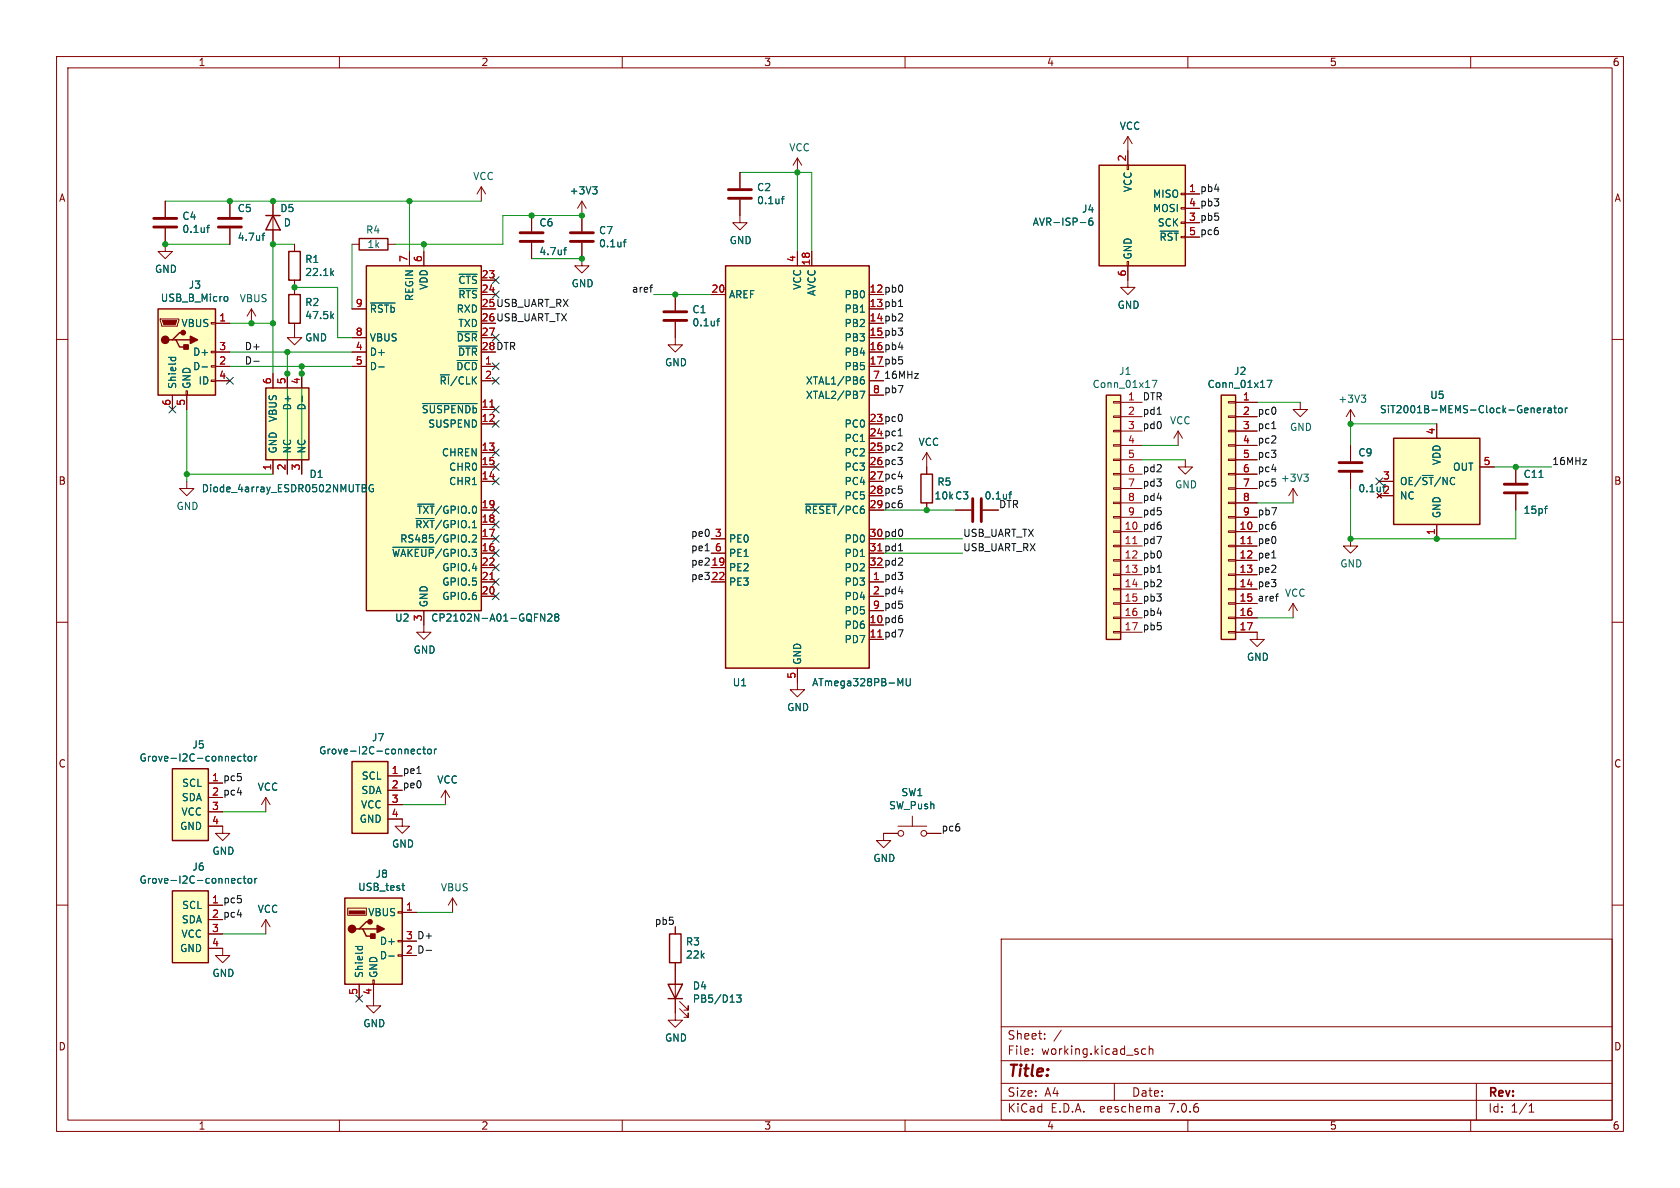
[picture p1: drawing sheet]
<svg xmlns="http://www.w3.org/2000/svg" width="297mm" height="210mm" viewBox="0 0 297 210" stroke-linecap="round" stroke-linejoin="round" font-family="sans-serif">
<g fill="none" stroke="#840000" stroke-width=".18">
<path d="M10 10h277v190h-277zM12 12h273v186h-273zM60 10v2M110 10v2M160 10v2M210 10v2M260 10v2M29.2 35.6v2.8M40.6 35.6v2.8M48.3 35.6v7.6M85.1 33l-.8 1.3M85.1 33v2.6"/>
<path d="M85.1 33l.8 1.3M94 38.1v2.8M102.9 35.6l-.8 1.2M102.9 35.6v5.3M102.9 35.6l.7 1.2M130.8 35.3v4.1h1.3l-1.3 1.2-1.3-1.2h1.3M130.8 30.5v2.8M141 27.9v2.6M141 27.9l-.8 1.3M141 27.9l.7 1.3M199.3 29.2h.2v.8h-.2zM199.4 24.1l-.8 1.3"/>
<path d="M199.4 24.1v5.1M199.4 24.1l.8 1.3M208.8 39.2h.7v.3h-.7zM208.8 36.7h.7v.3h-.7zM208.8 34.2h.7v.2h-.7zM209.5 34.3h2.6M209.5 39.4h2.6M10 60h2M28.3 56.4h3.3v.2l-.2 1.1h-2.8zM29.2 40.4v4.1h1.3l-1.3 1.2-1.3-1.2h1.3M37.3 57h.8v.3h-.8zM38.1 57.2h2.5"/>
<path d="M40.6 40.4v2.8M44.4 54.6l-.7 1.3M44.4 54.6v2.6M44.4 54.6l.8 1.3M52.1 57.2v2.5h1.2l-1.2 1.3-1.3-1.3h1.3M52.1 43.2v1.3M52.1 49.5v2.6M62.2 43.2h1.3M62.2 59.7h2.6M62.2 54.6h2.6M68.6 43.2h1.2M72.4 44.5v2.5"/>
<path d="M74.9 44.5v2.5M85.1 52.1h2.5M85.1 49.5h2.5M85.1 59.7h2.5M94 42.9v2.8M102.9 42.9v4.1h1.2l-1.2 1.3-1.3-1.3h1.3M119.4 56.9v4.1h1.2l-1.2 1.2-1.3-1.2h1.3M119.4 52.1v2.8M125.7 52.1h2.6M141 44.5v2.5M143.5 44.5v2.5M199.3 46.2h.2v.8h-.2z"/>
<path d="M199.4 47v3.8h1.3l-1.3 1.3-1.3-1.3h1.3M209.5 41.9h2.6M285 60h2M30.5 69.9v2.5M32.9 69.1h.2v.8h-.2zM33 69.9v2.5M37.3 67.2h.8v.2h-.8zM37.3 64.6h.8v.3h-.8zM37.3 62.1h.8v.3h-.8zM38.1 64.8h2.5M38.1 62.2h2.5M38.1 67.3h2.5"/>
<path d="M48.3 66v2.6M50.8 66v2.6M53.3 66v2.6M62.2 64.8h2.6M62.2 62.2h2.6M85.1 64.8h2.5M85.1 67.3h2.5M85.1 72.4h2.5M85.1 74.9h2.5M153.7 67.3h2.5M153.7 69.9h2.5M196.8 78.6h1.3v.3h-1.3z"/>
<path d="M196.8 76.1h1.3v.2h-1.3zM196.8 73.5h1.3v.3h-1.3zM196.8 71h1.3v.2h-1.3zM198.1 71.1h3.8M198.1 73.7h3.8M198.1 76.2h3.8M198.1 78.7h3.8M208.3 76.2l-.8 1.3M208.3 76.2v2.5M208.3 76.2l.7 1.3M217.2 78.6h1.2v.3h-1.2zM217.2 76.1h1.2v.2h-1.2z"/>
<path d="M217.2 73.5h1.2v.3h-1.2zM217.2 71h1.2v.2h-1.2zM218.4 71.1h3.8M218.4 73.7h3.8M218.4 76.2h3.8M218.4 78.7h3.8M229.9 71.1v1.3h1.2l-1.2 1.3-1.3-1.3h1.3M238.8 72.4v2.5M238.8 78.7v2.8M238.8 72.4l-.8 1.3M238.8 72.4l.7 1.3M254 74.9v2.6"/>
<path d="M33 85.1v1.3h1.3l-1.3 1.2-1.3-1.2h1.3M48.3 81.3v2.5M50.8 81.3v2.5M53.3 81.3v2.5M85.1 90.2h2.5M85.1 95.3h2.5M85.1 97.8h2.5M85.1 80h2.5M85.1 85.1h2.5M85.1 82.6h2.5M85.1 92.7h2.5M125.7 95.3h2.6"/>
<path d="M125.7 97.8h2.6M163.8 80v3.8M163.8 88.9v1.3M163.8 80l-.7 1.3M163.8 80l.8 1.3M168.9 90.2h2.8M173.7 90.2h2.8M196.8 98.9h1.3v.3h-1.3zM196.8 96.4h1.3v.2h-1.3zM196.8 93.9h1.3v.2h-1.3zM196.8 91.3h1.3v.3h-1.3zM196.8 88.8h1.3v.2h-1.3z"/>
<path d="M196.8 86.2h1.3v.3h-1.3zM196.8 83.7h1.3v.2h-1.3zM196.8 81.2h1.3v.2h-1.3zM198.1 94h3.8M198.1 96.5h3.8M198.1 99.1h3.8M198.1 81.3h3.8M198.1 83.8h3.8M198.1 86.4h3.8M198.1 88.9h3.8M198.1 91.4h3.8M209.5 81.3v1.3h1.3l-1.3 1.2-1.2-1.2h1.2"/>
<path d="M217.2 98.9h1.2v.3h-1.2zM217.2 96.4h1.2v.2h-1.2zM217.2 93.9h1.2v.2h-1.2zM217.2 91.3h1.2v.3h-1.2zM217.2 88.8h1.2v.2h-1.2zM217.2 86.2h1.2v.3h-1.2zM217.2 83.7h1.2v.2h-1.2zM217.2 81.2h1.2v.2h-1.2zM218.4 94h3.8M218.4 96.5h3.8M218.4 99.1h3.8M218.4 81.3h3.8"/>
<path d="M218.4 83.8h3.8M218.4 86.4h3.8M218.4 88.9h3.8M218.4 91.4h3.8M228.6 86.4v2.5M228.6 86.4l-.8 1.2M228.6 86.4l.8 1.2M238.8 95.3v1.2h1.2l-1.2 1.3-1.3-1.3h1.3M238.8 83.6v2.8M243.5 87.2l.7 .8M243.8 85.1h2.6M243.8 87.6h2.6"/>
<path d="M244.2 87.2l-.7 .8M254 92.7v2.6M261.6 82.6h2.6M268 82.6v2.7M268 87.4v2.8M10 110h2M74.9 108v3.8h1.3l-1.3 1.2-1.2-1.2h1.2M85.1 102.9h2.5M85.1 100.3h2.5M85.1 105.4h2.5M125.7 102.9h2.6M125.7 100.3h2.6"/>
<path d="M141 118.1v3.8h1.2l-1.2 1.3-1.3-1.3h1.3M153.7 102.9h2.5M153.7 108h2.5M196.8 111.6h1.3v.3h-1.3zM196.8 109.1h1.3v.2h-1.3zM196.8 106.6h1.3v.2h-1.3zM196.8 104h1.3v.3h-1.3zM196.8 101.5h1.3v.2h-1.3zM198.1 101.6h3.8M198.1 104.1h3.8M198.1 106.7h3.8M198.1 109.2h3.8"/>
<path d="M198.1 111.8h3.8M217.2 111.6h1.2v.3h-1.2zM217.2 109.1h1.2v.2h-1.2zM217.2 106.6h1.2v.2h-1.2zM217.2 104h1.2v.3h-1.2zM217.2 101.5h1.2v.2h-1.2zM218.4 111.8h3.8v1.2h1.3l-1.3 1.3-1.2-1.3h1.2M218.4 101.6h3.8M218.4 104.1h3.8M218.4 106.7h3.8M218.4 109.2h3.8M228.6 106.7l-.8 1.3"/>
<path d="M228.6 106.7v2.5M228.6 106.7l.8 1.3M285 110h2M36.8 138.4h2.6M68.6 137.2h2.5M78.7 139.7l-.7 1.3M78.7 139.7v2.5M78.7 139.7l.8 1.3M10 160h2M36.8 146.1h2.6v1.2h1.2l-1.2 1.3-1.3-1.3h1.3M36.8 143.5h2.6M47 141v2.5"/>
<path d="M47 141l-.8 1.2M47 141l.8 1.2M68.6 144.8h2.5v1.3h1.3l-1.3 1.2-1.3-1.2h1.3M68.6 142.2h2.5M80 158.8l-.8 1.2M80 158.8v2.5M80 158.8l.8 1.2M158.7 147.3h-2.5v1.3h1.3l-1.3 1.3-1.3-1.3h1.3M158.7 146.1h5.1M161.3 144.3v1.8M163.8 147.3h2.6M285 160h2"/>
<path d="M36.8 167.6h2.6v1.3h1.2l-1.2 1.3-1.3-1.3h1.3M36.8 160h2.6M36.8 165.1h2.6M47 162.6l-.8 1.2M47 162.6v2.5M47 162.6l.8 1.2M61.5 160.5h3.3v1.3h-3.3zM63.5 174v2.5M65.9 173.2h.3v.8h-.3zM66 174v3.8h1.3l-1.3 1.3-1.2-1.3h1.2M70.4 168.8h.7v.2h-.7zM70.4 166.2h.7v.3h-.7z"/>
<path d="M70.4 161.2h.7v.2h-.7zM71.1 161.3h2.6M71.1 166.4h2.6M119.4 170.2v10.1h1.2l-1.2 1.3-1.3-1.3h1.3M119.4 163.8v1.3M120.1 178.3l1.6 1.5v-.7v.7h-.8M120.1 177l1.6 1.6v-.8v.8h-.8M177 166h108v32h-108zM60 198v2M110 198v2M160 198v2M177 194.5h108"/>
<path d="M177 191.5h108M177 187.5h108M177 181.5h108M182.5 186.3v.1M182.5 185.5v.1M184.7 183.6v.1M184.7 182.8v.1M187.6 182.1l-1.3 2M197 191.5v3M202.5 185.5l-.4-.1-.3 .3v.4l.2 .2h.5M203.2 185.5l.2-.1 .3 .1 .1 .9M203.2 184.9v1.5"/>
<path d="M204.9 195.7l.1 .9M205 196.5l-.2 .1M205 196h-.2M210 198v2M260 198v2M261 191.5v6.5M270.3 196.6h.9M270.3 195.5l.4-.4v1.5"/>
<circle cx="159.3" cy="147.3" r=".51"/>
<circle cx="163.3" cy="147.3" r=".51"/>
</g>
<g fill="#ffffc2" stroke="#ffffc2" stroke-width=".18">
<path d="M27.9 54.6h10.2v15.3h-10.2z"/>
<path d="M30.5 157.5h6.3v12.7h-6.3z"/>
<path d="M215.9 69.9h2.5v43.1h-2.5z"/>
<path d="M195.6 69.9h2.5v43.1h-2.5z"/>
<path d="M194.3 29.2h15.2v17.8h-15.2z"/>
<path d="M128.3 47h25.4v71.1h-25.4z"/>
<path d="M64.8 47h20.3v61h-20.3z"/>
<path d="M246.4 77.5h15.2v15.2h-15.2z"/>
<path d="M62.2 134.6h6.4v12.7h-6.4z"/>
<path d="M30.5 135.9h6.3v12.7h-6.3z"/>
<path d="M47 68.6h7.6v12.7h-7.6z"/>
<path d="M61 158.8h10.1v15.2h-10.1z"/>
</g>
<g fill="none" stroke="#840000" stroke-width=".25">
<path d="M47 38.1h2.5M48.3 38.1l1.2 2.5h-2.5zM194.3 29.2h15.2v17.8h-15.2zM27.9 54.6h10.2v15.3h-10.2zM32.4 58.8h-.7l-1.2 1.3h-.7M51.1 52.1h2v5.1h-2zM51.1 44.5h2v5h-2zM63.5 42.2h5.1v2h-5.1zM64.8 47h20.3v61h-20.3zM128.3 47h25.4v71.1h-25.4zM30.5 60.1h.6l.6 1.2h1.3M31.1 60.1h2.6"/>
<path d="M47 68.6h7.6v12.7h-7.6zM195.6 69.9h2.5v43.1h-2.5zM215.9 69.9h2.5v43.1h-2.5zM246.4 77.5h15.2v15.2h-15.2zM162.8 83.8h2v5.1h-2zM30.5 135.9h6.3v12.7h-6.3zM62.2 134.6h6.4v12.7h-6.4zM30.5 157.5h6.3v12.7h-6.3zM61 158.8h10.1v15.2h-10.1zM63.5 164.2h.6l.7 1.3h1.2M64.1 164.2h2.6M65.4 162.9h-.6l-1.3 1.3h-.6"/>
<path d="M118.1 174h2.5l-1.2 2.5zM118.1 176.5h2.5M118.4 165.1h2v5.1h-2z"/>
</g>
<g fill="#840000" stroke="#840000" stroke-width=".25">
<path d="M33.7 59.4l1.2 .7-1.2 .6z"/>
<path d="M32.5 61h.8v.7h-.8z"/>
<path d="M66.7 163.6l1.2 .6-1.2 .6z"/>
<path d="M65.5 165.1h.8v.8h-.8z"/>
<circle cx="29.2" cy="60.1" r=".63"/>
<circle cx="32.4" cy="58.8" r=".38"/>
<circle cx="62.2" cy="164.2" r=".63"/>
<circle cx="65.4" cy="162.9" r=".38"/>
</g>
<g fill="#840000" stroke="#840000" stroke-width=".18">
<path d="M28.7 56.6h2.5l-.2 .8h-2z"/>
<path d="M61.7 161h2.8v.5h-2.8z"/>
</g>
<g fill="none" stroke="#006464" stroke-width=".18">
<path d="M37 39.8l-.3 .2v1.1M104.8 33h.7l-.4 .5M105.3 33.5l.2 .2v.3l-.2 .3M138.1 35.2h.5M138.6 34.7l-.3 .2v1.1M191 39.3h1M193.1 38.6h-.4a.86 .86 0 0 0 0 1.2l.5-.1v-.4l-.2-.3-.4 .1-.1 .2M36.5 40.2h.5M39.9 52.4l.3 .1 .1 .2-.1 .4-.3 .2M46.3 41.6h.5M46.8 41.2l-.3 .2v1.1M58.6 55.8l.4 .5"/>
<path d="M58.6 48.2l.4 .5M59 55.5l-.5 .5M59 47.9l-.5 .4M65.5 53.6h4.3M80.9 58.6h3.5M81.2 48.5h3.2M81.2 51h3.2M99.7 44.2h.4M100.1 43.8l-.3 .1v1.1M110.2 42.8h.5M110.7 42.4l-.3 .1v1.1M126.7 56.8h.5"/>
<path d="M127.2 56.3l-.3 .2v1.1M205.1 40.9h3.2M29.8 63.2h1.3M30.3 63.2l-.1 .3M31 63.2l.1 .3M35.7 64.9h1M53.4 70v1M67 64.9h.9M74.7 71.3h9.7M80.8 63.7h3.6M81.1 61.2h3.3M152 69.2h.9l-.6 1.2"/>
<path d="M152.2 67.2l.4-.1 .2 .2-.1 .5-.4 .1-.1-.1M152.7 66.6l-.4 .1-.1 .2M203.7 67.2h.8l-.5 1.3M224 67.2h.8l-.5 1.3M240.7 69.8h.7l-.4 .5M241.2 70.3l.2 .3v.3l-.2 .2M271.8 72.5l.6-.1-.1-.2-.3-.1-.2 .2v.6h.5M272.9 72.1v.9M273.3 72.1l-.4 .3M273.7 72.2h.5v.8M274.2 72.4l-.4 .1-.2 .2 .2 .3 .4-.1M274.7 72.1h.5"/>
<path d="M274.9 71.7v1.1l.3 .2M275.6 72.2l.2-.1 .3 .1 .1 .5-.1 .2-.3 .1-.2-.2zM276.7 72.1v.9M277.1 72.1l-.4 .3M64 85.7l.6 .1 .1 .2-.2 .3M64 86.3h.5M64.5 86.3l.3 .2-.1 .3-.7 .1M66 85.7a.59 .59 0 0 0-.8 .6 .59 .59 0 0 0 .8 .6v-.5h-.2M69.4 96.7h7.3M73.5 91.7h3.2M73.8 89.1h2.9M83 95.7v.1"/>
<path d="M83.5 94.7l.5-.1 .2 .3-.7 .9h.7M142.4 89.1h5.5M178.4 87.4h.4M178.8 86.9l-.3 .2v1.1M230.5 83.8h.8l-.4 .5M231 84.3l.3 .2v.3l-.3 .3M272.1 84.4h.7M273 89.9h.5M273.5 89.5h-.2M95.6 108.5l.7 1.3v-1.3M96.9 108.7l.4-.2 .3 .4-.8 .9h.8M98.3 109.1l-.2 .2v.4l.2 .1 .4-.1 .1-.1-.1-.4-.2-.1"/>
<path d="M98.3 109.1l-.2-.3 .2-.3h.2l.3 .3-.3 .3M98.3 109.1h.2M160.2 120v1l.2 .2h.4l.1-.2v-1M42.6 133.8l-.3-.1-.3 .2 .1 .6h.5M43 133.7h.5M43.2 133.3v1.1l.3 .1M44 133.8l.3-.1 .2 .2v.4l-.2 .2h-.3l-.2-.2zM45.1 133.7v.8M45.4 133.7l-.3 .2M74.4 132.5l-.4-.1-.2 .3 .1 .5h.5M74.7 132.4h.5M74.9 132v1.1l.3 .2"/>
<path d="M75.7 132.5l.3-.1 .3 .3v.3l-.3 .3-.3-.1-.1-.2zM76.8 132.4v.9M77.2 132.4l-.4 .3M159.2 120.9l.4-.9v1.2M42.6 155.3h-.3l-.3 .2 .1 .6h.5M43 155.3h.5M43.2 154.9v1l.3 .2M44 155.3h.3l.2 .2v.4l-.2 .2h-.3l-.2-.2zM45.1 155.3v.8M45.4 155.3l-.3 .2M71.1 156.6h.4M71.2 157.2l.3 .2"/>
<path d="M62.8 167.3h1.3M63.3 167.3l-.1 .4M64 167.3l.1 .4M68.7 169h1M130.2 175.9h.8l-.4 .5 .4 .1v.5l-.2 .2-.6-.2"/>
</g>
<g fill="none" stroke="#840000" stroke-width=".51">
<path d="M27.2 38.6h4M38.6 38.6h4.1M128.8 35.1h4M128.8 33.5h4M27.2 40.1h4M38.6 40.1h4.1M91.9 42.7h4.1M91.9 41.1h4.1M100.8 42.7h4.1M100.8 41.1h4.1M117.3 56.6h4.1M117.3 55.1h4.1"/>
<path d="M172 88.1v4.1M173.5 88.1v4.1M236.7 83.3h4.1M236.7 81.8h4.1M265.9 87.1h4.1M265.9 85.6h4.1"/>
</g>
<path d="M86.6 72h.7M200.3 96.1h.7M220.6 96.1h.7M86.6 102.5h.7" fill="none" stroke="#a90000" stroke-width=".18"/>
<g fill="none" stroke="#0f0f0f" stroke-width=".18">
<path d="M114.9 50.8h.4M115.2 50.4h.1M158.9 54.2h.7M44.9 63.9h.9M158.8 77h.7M204.6 73.2h.7M224.8 75.8h.8M124.7 97.4h.7M158.9 97.4h.7M224.8 98.6h.8M204.6 101.2h.7M225.5 105.4h.5"/>
<path d="M225.9 105h.1M73.7 136.7h.7M75.3 168h1"/>
</g>
<g fill="none" stroke="#009600" stroke-width=".18">
<path d="M29.2 35.6h55.9M72.4 35.6v8.9M102.9 38.1h-14v5.1h-19.1M130.8 30.5h12.7v14M141 30.5v14M29.2 43.2h11.4M40.6 57.2h7.7M52.1 50.8h7.6v8.9h2.5M52.1 43.2h-3.8v22.8M62.2 43.2v11.4M74.9 43.2v1.3M94 45.7h8.9"/>
<path d="M115.6 52.1h10.1M33 72.4v12.7M40.6 62.2h21.6M40.6 64.8h21.6M50.8 62.2v21.6M53.3 64.8v19M201.9 78.7h6.4M222.2 71.1h7.7M254 74.9h-15.2v3.8M33 83.8h15.3M156.2 95.3h14M156.2 90.2h12.7"/>
<path d="M156.2 97.8h14M201.9 81.3h7.6M222.2 88.9h6.4M238.8 86.4v8.9h29.2v-5.1M264.2 82.6h10.1M222.2 109.2h6.4M39.4 143.5h7.6M71.1 142.2h7.6M39.4 165.1h7.6M73.7 161.3h6.3"/>
</g>
<g fill="none" stroke="#000084" stroke-width=".18">
<path d="M87 59.1l1.2 1.2M87 51.5l1.2 1.2M87 48.9l1.2 1.2M88.2 59.1l-1.2 1.2M88.2 51.5l-1.2 1.2M88.2 48.9l-1.2 1.2M29.9 71.8l1.2 1.2M31.1 71.8l-1.2 1.2M40 66.7l1.2 1.2M41.2 66.7l-1.2 1.2M87 64.2l1.2 1.2M87 74.3l1.2 1.2"/>
<path d="M87 71.8l1.2 1.2M87 66.7l1.2 1.2M87 79.4l1.2 1.2M88.2 64.2l-1.2 1.2M88.2 74.3l-1.2 1.2M88.2 71.8l-1.2 1.2M88.2 66.7l-1.2 1.2M88.2 79.4l-1.2 1.2M87 84.5l1.2 1.2M87 81.9l1.2 1.3M87 92.1l1.2 1.2M87 99.7l1.2 1.2"/>
<path d="M87 89.6l1.2 1.2M87 97.2l1.2 1.2M87 94.6l1.2 1.3M88.2 84.5l-1.2 1.2M88.2 81.9l-1.2 1.3M88.2 92.1l-1.2 1.2M88.2 99.7l-1.2 1.2M88.2 89.6l-1.2 1.2M88.2 97.2l-1.2 1.2M88.2 94.6l-1.2 1.3M243.2 84.5l1.2 1.2M244.4 84.5l-1.2 1.2"/>
<path d="M87 102.3l1.2 1.2M87 104.8l1.2 1.2M88.2 102.3l-1.2 1.2M88.2 104.8l-1.2 1.2M62.9 175.9l1.2 1.2M64.1 175.9l-1.2 1.2"/>
</g>
<g fill="#009600" stroke="#009600" stroke-width=".18">
<circle cx="163.8" cy="90.2" r=".46"/>
<circle cx="33" cy="83.8" r=".46"/>
<circle cx="53.3" cy="64.8" r=".46"/>
<circle cx="53.3" cy="66" r=".46"/>
<circle cx="50.8" cy="62.2" r=".46"/>
<circle cx="50.8" cy="66" r=".46"/>
<circle cx="72.4" cy="35.6" r=".46"/>
<circle cx="48.3" cy="57.2" r=".46"/>
<circle cx="44.4" cy="57.2" r=".46"/>
<circle cx="94" cy="38.1" r=".46"/>
<circle cx="74.9" cy="43.2" r=".46"/>
<circle cx="40.6" cy="35.6" r=".46"/>
<circle cx="29.2" cy="43.2" r=".46"/>
<circle cx="52.1" cy="50.8" r=".46"/>
<circle cx="48.3" cy="43.2" r=".46"/>
<circle cx="48.3" cy="35.6" r=".46"/>
<circle cx="254" cy="95.3" r=".46"/>
<circle cx="238.8" cy="95.3" r=".46"/>
<circle cx="268" cy="82.6" r=".46"/>
<circle cx="238.8" cy="74.9" r=".46"/>
<circle cx="141" cy="30.5" r=".46"/>
<circle cx="119.4" cy="52.1" r=".46"/>
<circle cx="102.9" cy="45.7" r=".46"/>
<circle cx="102.9" cy="38.1" r=".46"/>
</g>
<text font-size="2.8" fill="#840000" x="178" y="190.9">Title:</text>
<g font-size="2.1" fill="#840000">
<text x="178" y="184">Sheet:</text>
<text x="178" y="186.7">File:</text>
<text x="184.1" y="186.7">working.kicad_sch</text>
<text x="178" y="196.9">KiCad</text>
<text x="178" y="194.1">Size:</text>
<text x="184.7" y="194.1">A4</text>
<text x="185.7" y="196.9">E.D.A.</text>
<text x="194.6" y="196.9">eeschema</text>
<text x="200" y="194.1">Date:</text>
<text x="207" y="196.9">7.0.6</text>
<text x="263" y="194.3">Rev:</text>
<text x="263" y="196.9">Id:</text>
<text x="267.1" y="196.9">1/1</text>
</g>
<g font-size="1.8" fill="#840000">
<text x="35" y="11.9">1</text>
<text x="85" y="11.9">2</text>
<text x="135" y="11.9">3</text>
<text x="185" y="11.9">4</text>
<text x="235" y="11.9">5</text>
<text x="285" y="11.9">6</text>
<text x="10.3" y="35.9">A</text>
<text x="285.3" y="35.9">A</text>
<text x="210.1" y="36.6">4 pb3</text>
<text x="153.6" y="51.8">12 pb0</text>
<text x="85" y="54.4">25 USB_UART_RX</text>
<text x="85" y="56.9">26 USB_UART_TX</text>
<text x="153.6" y="54.4">13 pb1</text>
<text x="153.6" y="56.9">14 pb2</text>
<text x="153.6" y="59.4">15 pb3</text>
<text x="85" y="62">28 DTR</text>
<text x="153.6" y="62">16 pb4</text>
<text x="153.6" y="64.5">17 pb5</text>
<text x="153.6" y="74.7">23 pc0</text>
<text x="153.6" y="77.2">24 pc1</text>
<text x="153.6" y="79.8">25 pc2</text>
<text x="153.6" y="82.3">26 pc3</text>
<text x="10.3" y="85.9">B</text>
<text x="153.6" y="84.8">27 pc4</text>
<text x="153.6" y="87.4">28 pc5</text>
<text x="153.6" y="89.9">29 pc6</text>
<text x="285.3" y="85.9">B</text>
<text x="153.6" y="95">30 pd0</text>
<text x="153.6" y="100.1">32 pd2</text>
<text x="154.2" y="105.2">2 pd4</text>
<text x="153.6" y="110.2">10 pd6</text>
<text x="10.3" y="135.9">C</text>
<text x="285.3" y="135.9">C</text>
<text x="37.4" y="140.7">2 pc4</text>
<text x="69.1" y="139.4">2 pe0</text>
<text x="37.4" y="162.3">2 pc4</text>
<text x="71.7" y="168.7">2 D-</text>
<text x="10.3" y="185.9">D</text>
<text x="285.3" y="185.9">D</text>
<text x="35" y="199.9">1</text>
<text x="85" y="199.9">2</text>
<text x="135" y="199.9">3</text>
<text x="185" y="199.9">4</text>
<text x="235" y="199.9">5</text>
<text x="285" y="199.9">6</text>
</g>
<g font-size="1.8" fill="#006464">
<text x="197.9" y="23.1">VCC</text>
<text x="139.4" y="26.9">VCC</text>
<text x="83.6" y="32">VCC</text>
<text x="100.6" y="34.6">+3V3</text>
<text x="133.7" y="34">C2</text>
<text x="200.3" y="34.1" transform="rotate(-90 200.3 34.1)">VCC</text>
<text x="203.7" y="35.2">MISO</text>
<text x="32.1" y="39.1">C4</text>
<text x="32.1" y="41.4">0.1uf</text>
<text x="41.9" y="37.7">C5</text>
<text x="49.5" y="37.7">D5</text>
<text x="50.1" y="40.2">D</text>
<text x="64.6" y="41.5">R4</text>
<text x="95.3" y="40.2">C6</text>
<text x="105.8" y="41.6">C7</text>
<text x="133.7" y="36.3">0.1uf</text>
<text x="182.5" y="40.1">AVR-ISP-6</text>
<text x="191.2" y="37.8">J4</text>
<text x="203.7" y="37.7">MOSI</text>
<text x="204.6" y="40.2">SCK</text>
<text x="41.9" y="42.8">4.7uf</text>
<text x="53.9" y="46.7">R1</text>
<text x="64.9" y="44">1k</text>
<text x="95.3" y="45.3">4.7uf</text>
<text x="105.8" y="43.9">0.1uf</text>
<text x="128.9" y="43.4">GND</text>
<text x="200.3" y="46" transform="rotate(-90 200.3 46)">GND</text>
<text x="204.9" y="42.8">~{RST}</text>
<text x="27.3" y="48.4">GND</text>
<text x="28.3" y="53.5">USB_B_Micro</text>
<text x="33.3" y="51.2">J3</text>
<text x="42.3" y="53.6">VBUS</text>
<text x="53.9" y="49">22.1k</text>
<text x="73.3" y="53.3" transform="rotate(-90 73.3 53.3)">REGIN</text>
<text x="75.8" y="51.3" transform="rotate(-90 75.8 51.3)">VDD</text>
<text x="80.9" y="50.4">~{CTS}</text>
<text x="80.9" y="52.9">~{RTS}</text>
<text x="101" y="51">GND</text>
<text x="128.8" y="52.9">AREF</text>
<text x="141.8" y="51.3" transform="rotate(-90 141.8 51.3)">VCC</text>
<text x="144.4" y="52.4" transform="rotate(-90 144.4 52.4)">AVCC</text>
<text x="149.2" y="52.9">PB0</text>
<text x="32" y="58">VBUS</text>
<text x="53.9" y="54.3">R2</text>
<text x="53.9" y="56.6">47.5k</text>
<text x="65.3" y="55.5">~{RSTb}</text>
<text x="80.6" y="55.5">RXD</text>
<text x="80.9" y="58">TXD</text>
<text x="122.3" y="55.6">C1</text>
<text x="122.3" y="57.9">0.1uf</text>
<text x="149.2" y="55.5">PB1</text>
<text x="149.2" y="58">PB2</text>
<text x="197.5" y="54.8">GND</text>
<text x="34" y="65.6">D-</text>
<text x="34" y="63.1">D+</text>
<text x="53.8" y="60.6">GND</text>
<text x="65.3" y="63.1">D+</text>
<text x="65.3" y="65.6">D-</text>
<text x="65.3" y="60.6">VBUS</text>
<text x="80.6" y="65.6">~{DCD}</text>
<text x="80.6" y="60.6">~{DSR}</text>
<text x="80.9" y="63.1">~{DTR}</text>
<text x="117.5" y="64.9">GND</text>
<text x="149.2" y="60.6">PB3</text>
<text x="149.2" y="63.1">PB4</text>
<text x="149.2" y="65.6">PB5</text>
<text x="31.3" y="68.8" transform="rotate(-90 31.3 68.8)">Shield</text>
<text x="33.9" y="68.8" transform="rotate(-90 33.9 68.8)">GND</text>
<text x="35" y="68.2">ID</text>
<text x="77.6" y="68.2">~{RI}/CLK</text>
<text x="142.4" y="68.2">XTAL1/PB6</text>
<text x="142.4" y="70.7">XTAL2/PB7</text>
<text x="193.1" y="68.8">Conn_01x17</text>
<text x="197.7" y="66.5">J1</text>
<text x="213.4" y="68.8">Conn_01x17</text>
<text x="218.1" y="66.5">J2</text>
<text x="236.5" y="71.4">+3V3</text>
<text x="252.7" y="70.7">U5</text>
<text x="49.1" y="74.7" transform="rotate(-90 49.1 74.7)">VBUS</text>
<text x="51.7" y="72.6" transform="rotate(-90 51.7 72.6)">D+</text>
<text x="54.2" y="72.6" transform="rotate(-90 54.2 72.6)">D-</text>
<text x="74.5" y="73.3">~{SUSPENDb}</text>
<text x="75.6" y="75.8">SUSPEND</text>
<text x="149.2" y="75.8">PC0</text>
<text x="206.7" y="75.2">VCC</text>
<text x="228" y="76.4">GND</text>
<text x="243.8" y="73.3">SiT2001B-MEMS-Clock-Generator</text>
<text x="49.1" y="80.3" transform="rotate(-90 49.1 80.3)">GND</text>
<text x="51.7" y="80.3" transform="rotate(-90 51.7 80.3)">NC</text>
<text x="54.2" y="80.3" transform="rotate(-90 54.2 80.3)">NC</text>
<text x="78" y="80.9">CHREN</text>
<text x="79.3" y="83.4">CHR0</text>
<text x="149.2" y="78.3">PC1</text>
<text x="149.2" y="80.9">PC2</text>
<text x="149.2" y="83.4">PC3</text>
<text x="162.3" y="79">VCC</text>
<text x="240" y="80.9">C9</text>
<text x="254.9" y="82.3" transform="rotate(-90 254.9 82.3)">VDD</text>
<text x="256.8" y="83.4">OUT</text>
<text x="35.6" y="87.2">Diode_4array_ESDR0502NMUTBG</text>
<text x="54.6" y="84.7">D1</text>
<text x="79.3" y="86">CHR1</text>
<text x="149.2" y="86">PC4</text>
<text x="149.2" y="88.5">PC5</text>
<text x="165.1" y="88.5">10k C3</text>
<text x="165.6" y="86.1">R5</text>
<text x="174" y="88.5">0.1uf</text>
<text x="176.5" y="89.9">DTR</text>
<text x="207.6" y="86.5">GND</text>
<text x="226.3" y="85.4">+3V3</text>
<text x="247.4" y="88.5">NC</text>
<text x="247.4" y="86">OE/~{ST}/NC</text>
<text x="269.3" y="84.7">C11</text>
<text x="31.1" y="90.3">GND</text>
<text x="73.3" y="93.6">~{RXT}/GPIO.1</text>
<text x="73.6" y="91">~{TXT}/GPIO.0</text>
<text x="142.1" y="91">~{RESET}/PC6</text>
<text x="254.9" y="91.7" transform="rotate(-90 254.9 91.7)">GND</text>
<text x="269.3" y="91">15pf</text>
<text x="69.2" y="98.7">~{WAKEUP}/GPIO.3</text>
<text x="70.7" y="96.1">RS485/GPIO.2</text>
<text x="78.1" y="101.2">GPIO.4</text>
<text x="128.8" y="101.2">PE2</text>
<text x="128.8" y="96.1">PE0</text>
<text x="128.8" y="98.7">PE1</text>
<text x="149.2" y="96.1">PD0</text>
<text x="149.2" y="98.7">PD1</text>
<text x="149.2" y="101.2">PD2</text>
<text x="236.9" y="100.5">GND</text>
<text x="75.8" y="107.4" transform="rotate(-90 75.8 107.4)">GND</text>
<text x="78.1" y="106.3">GPIO.6</text>
<text x="78.1" y="103.7">GPIO.5</text>
<text x="128.8" y="103.7">PE3</text>
<text x="149.2" y="103.7">PD3</text>
<text x="149.2" y="106.3">PD4</text>
<text x="227.1" y="105.7">VCC</text>
<text x="69.7" y="110.1">U2</text>
<text x="76.1" y="110.1">CP2102N-A01-GQFN28</text>
<text x="149.2" y="111.4">PD6</text>
<text x="149.2" y="113.9">PD7</text>
<text x="149.2" y="108.8">PD5</text>
<text x="73" y="115.7">GND</text>
<text x="141.8" y="117.6" transform="rotate(-90 141.8 117.6)">GND</text>
<text x="220.3" y="117">GND</text>
<text x="129.4" y="121.5">U1</text>
<text x="139.1" y="125.9">GND</text>
<text x="143.5" y="121.5">ATmega328PB-MU</text>
<text x="65.7" y="131.2">J7</text>
<text x="24.6" y="134.8">Grove-I2C-connector</text>
<text x="33.9" y="132.5">J5</text>
<text x="56.3" y="133.6">Grove-I2C-connector</text>
<text x="32" y="141.8">SDA</text>
<text x="32.1" y="139.3">SCL</text>
<text x="45.5" y="140">VCC</text>
<text x="63.7" y="143.1">VCC</text>
<text x="63.8" y="140.6">SDA</text>
<text x="63.9" y="138">SCL</text>
<text x="77.2" y="138.7">VCC</text>
<text x="157.1" y="143.3">SW_Push</text>
<text x="159.3" y="140.9">SW1</text>
<text x="31.7" y="146.9">GND</text>
<text x="32" y="144.4">VCC</text>
<text x="63.5" y="145.6">GND</text>
<text x="33.9" y="154.1">J6</text>
<text x="37.5" y="151.3">GND</text>
<text x="66.3" y="155.4">J8</text>
<text x="69.2" y="150">GND</text>
<text x="154.3" y="152.6">GND</text>
<text x="24.6" y="156.4">Grove-I2C-connector</text>
<text x="32.1" y="160.9">SCL</text>
<text x="45.5" y="161.6">VCC</text>
<text x="63.2" y="157.7">USB_test</text>
<text x="77.8" y="157.8">VBUS</text>
<text x="32" y="166">VCC</text>
<text x="32" y="163.4">SDA</text>
<text x="65" y="162.2">VBUS</text>
<text x="67.1" y="167.2">D+</text>
<text x="121.2" y="167.3">R3</text>
<text x="31.7" y="168.5">GND</text>
<text x="37.5" y="172.9">GND</text>
<text x="64.4" y="173" transform="rotate(-90 64.4 173)">Shield</text>
<text x="66.9" y="173" transform="rotate(-90 66.9 173)">GND</text>
<text x="67.1" y="169.8">D-</text>
<text x="121.2" y="169.6">22k</text>
<text x="122.4" y="175.1">D4</text>
<text x="122.4" y="177.4">PB5/D13</text>
<text x="64.1" y="181.8">GND</text>
<text x="117.5" y="184.3">GND</text>
</g>
<g font-size="1.8" fill="#a90000">
<text x="199.1" y="28.6" transform="rotate(-90 199.1 28.6)">2</text>
<text x="210.1" y="34">1</text>
<text x="210.1" y="39.1">3</text>
<text x="210.1" y="36.6">4</text>
<text x="210.1" y="41.7">5</text>
<text x="72.1" y="46.4" transform="rotate(-90 72.1 46.4)">7</text>
<text x="74.7" y="46.4" transform="rotate(-90 74.7 46.4)">6</text>
<text x="140.7" y="46.4" transform="rotate(-90 140.7 46.4)">4</text>
<text x="143.3" y="47" transform="rotate(-90 143.3 47)">18</text>
<text x="85" y="49.3">23</text>
<text x="85" y="51.8">24</text>
<text x="125.7" y="51.8">20</text>
<text x="153.6" y="51.8">12</text>
<text x="199.1" y="49" transform="rotate(-90 199.1 49)">6</text>
<text x="38.7" y="56.9">1</text>
<text x="62.8" y="59.4">8</text>
<text x="62.8" y="54.4">9</text>
<text x="85" y="59.4">27</text>
<text x="85" y="54.4">25</text>
<text x="85" y="56.9">26</text>
<text x="153.6" y="54.4">13</text>
<text x="153.6" y="56.9">14</text>
<text x="153.6" y="59.4">15</text>
<text x="38.7" y="64.5">2</text>
<text x="38.7" y="62">3</text>
<text x="62.8" y="62">4</text>
<text x="62.8" y="64.5">5</text>
<text x="85" y="62">28</text>
<text x="85.7" y="64.5">1</text>
<text x="153.6" y="62">16</text>
<text x="153.6" y="64.5">17</text>
<text x="30.2" y="71.8" transform="rotate(-90 30.2 71.8)">6</text>
<text x="32.8" y="71.8" transform="rotate(-90 32.8 71.8)">5</text>
<text x="38.7" y="67.1">4</text>
<text x="48" y="68" transform="rotate(-90 48 68)">6</text>
<text x="50.5" y="68" transform="rotate(-90 50.5 68)">5</text>
<text x="53.1" y="68" transform="rotate(-90 53.1 68)">4</text>
<text x="85.7" y="67.1">2</text>
<text x="154.2" y="67.1">7</text>
<text x="154.2" y="69.6">8</text>
<text x="199.3" y="70.9">1</text>
<text x="219.6" y="70.9">1</text>
<text x="85" y="72.1">11</text>
<text x="85" y="74.7">12</text>
<text x="153.6" y="74.7">23</text>
<text x="153.6" y="77.2">24</text>
<text x="199.3" y="73.4">2</text>
<text x="199.3" y="75.9">3</text>
<text x="219.6" y="73.4">2</text>
<text x="219.6" y="75.9">3</text>
<text x="253.7" y="76.9" transform="rotate(-90 253.7 76.9)">4</text>
<text x="48" y="83.3" transform="rotate(-90 48 83.3)">1</text>
<text x="50.5" y="83.3" transform="rotate(-90 50.5 83.3)">2</text>
<text x="53.1" y="83.3" transform="rotate(-90 53.1 83.3)">3</text>
<text x="85" y="79.8">13</text>
<text x="85" y="82.3">15</text>
<text x="153.6" y="79.8">25</text>
<text x="153.6" y="82.3">26</text>
<text x="199.3" y="78.5">4</text>
<text x="199.3" y="81">5</text>
<text x="199.3" y="83.6">6</text>
<text x="219.6" y="78.5">4</text>
<text x="219.6" y="81">5</text>
<text x="219.6" y="83.6">6</text>
<text x="262.2" y="82.3">5</text>
<text x="85" y="84.8">14</text>
<text x="85" y="89.9">19</text>
<text x="153.6" y="84.8">27</text>
<text x="153.6" y="87.4">28</text>
<text x="153.6" y="89.9">29</text>
<text x="199.3" y="86.1">7</text>
<text x="199.3" y="88.6">8</text>
<text x="219.6" y="86.1">7</text>
<text x="219.6" y="88.6">8</text>
<text x="240" y="87.2">0.1uf 2</text>
<text x="244.4" y="84.8">3</text>
<text x="85" y="95">17</text>
<text x="85" y="92.5">18</text>
<text x="126.3" y="95">3</text>
<text x="153.6" y="95">30</text>
<text x="198.7" y="93.7">10</text>
<text x="199.3" y="91.2">9</text>
<text x="219" y="93.7">10</text>
<text x="219.6" y="91.2">9</text>
<text x="253.7" y="94.7" transform="rotate(-90 253.7 94.7)">1</text>
<text x="85" y="97.5">16</text>
<text x="85" y="100.1">22</text>
<text x="125.7" y="100.1">19</text>
<text x="126.3" y="97.5">6</text>
<text x="153.6" y="97.5">31 pd1</text>
<text x="153.6" y="97.5">31</text>
<text x="153.6" y="100.1">32</text>
<text x="198.7" y="96.3">11</text>
<text x="198.7" y="98.8">12</text>
<text x="198.7" y="101.3">13</text>
<text x="219" y="96.3">11</text>
<text x="219" y="98.8">12</text>
<text x="219" y="101.3">13</text>
<text x="85" y="105.2">20</text>
<text x="85" y="102.6">21</text>
<text x="125.7" y="102.6">22</text>
<text x="154.2" y="102.6">1</text>
<text x="154.2" y="105.2">2</text>
<text x="154.2" y="107.7">9</text>
<text x="198.7" y="103.9">14</text>
<text x="198.7" y="106.4">15</text>
<text x="219" y="103.9">14</text>
<text x="219" y="106.4">15</text>
<text x="74.7" y="109.9" transform="rotate(-90 74.7 109.9)">3</text>
<text x="153.6" y="112.8">11 pd7</text>
<text x="153.6" y="110.2">10</text>
<text x="153.6" y="112.8">11</text>
<text x="198.7" y="109">16</text>
<text x="198.7" y="111.5">17</text>
<text x="219" y="109">16</text>
<text x="219" y="111.5">17</text>
<text x="140.7" y="120.1" transform="rotate(-90 140.7 120.1)">5</text>
<text x="69.1" y="136.9">1</text>
<text x="37.4" y="143.3">3</text>
<text x="37.4" y="138.2">1</text>
<text x="37.4" y="140.7">2</text>
<text x="69.1" y="142">3</text>
<text x="69.1" y="139.4">2</text>
<text x="37.4" y="145.8">4</text>
<text x="69.1" y="144.5">4</text>
<text x="37.4" y="159.8">1</text>
<text x="71.7" y="161">1</text>
<text x="37.4" y="164.8">3</text>
<text x="37.4" y="167.4">4</text>
<text x="37.4" y="162.3">2</text>
<text x="71.7" y="166.1">3</text>
<text x="71.7" y="168.7">2</text>
<text x="63.2" y="176" transform="rotate(-90 63.2 176)">5</text>
<text x="65.8" y="176" transform="rotate(-90 65.8 176)">4</text>
</g>
<g font-size="1.8" fill="#0f0f0f">
<text x="210.1" y="34">1 pb4</text>
<text x="210.1" y="39.1">3 pb5</text>
<text x="210.1" y="41.7">5 pc6</text>
<text x="111.6" y="51.8">aref</text>
<text x="43.2" y="64.5">D-</text>
<text x="43.2" y="62">D+</text>
<text x="154.2" y="69.6">8 pb7</text>
<text x="156.2" y="67">16MHz</text>
<text x="201.9" y="70.9">DTR</text>
<text x="201.9" y="73.4">pd1</text>
<text x="201.9" y="75.9">pd0</text>
<text x="222.2" y="75.9">pc1</text>
<text x="222.2" y="73.4">pc0</text>
<text x="201.9" y="83.6">pd2</text>
<text x="222.2" y="81">pc3</text>
<text x="222.2" y="83.6">pc4</text>
<text x="222.2" y="78.5">pc2</text>
<text x="274.3" y="82.3">16MHz</text>
<text x="201.9" y="88.6">pd4</text>
<text x="201.9" y="86.1">pd3</text>
<text x="222.2" y="86.1">pc5</text>
<text x="122.1" y="95">pe0</text>
<text x="170.2" y="95">USB_UART_TX</text>
<text x="201.9" y="91.2">pd5</text>
<text x="201.9" y="93.7">pd6</text>
<text x="222.2" y="91.2">pb7</text>
<text x="222.2" y="93.7">pc6</text>
<text x="122.1" y="100.1">pe2</text>
<text x="122.1" y="97.5">pe1</text>
<text x="170.2" y="97.5">USB_UART_RX</text>
<text x="201.9" y="98.8">pb0</text>
<text x="201.9" y="96.3">pd7</text>
<text x="201.9" y="101.3">pb1</text>
<text x="222.2" y="98.8">pe1</text>
<text x="222.2" y="101.3">pe2</text>
<text x="222.2" y="96.3">pe0</text>
<text x="122.1" y="102.6">pe3</text>
<text x="154.2" y="102.6">1 pd3</text>
<text x="154.2" y="107.7">9 pd5</text>
<text x="201.9" y="106.4">pb3</text>
<text x="201.9" y="103.9">pb2</text>
<text x="222.2" y="103.9">pe3</text>
<text x="222.2" y="106.4">aref</text>
<text x="201.9" y="109">pb4</text>
<text x="201.9" y="111.5">pb5</text>
<text x="69.1" y="136.9">1 pe1</text>
<text x="37.4" y="138.2">1 pc5</text>
<text x="166.4" y="147.1">pc6</text>
<text x="37.4" y="159.8">1 pc5</text>
<text x="71.7" y="166.1">3 D+</text>
<text x="115.7" y="163.6">pb5</text>
</g>
</svg>
